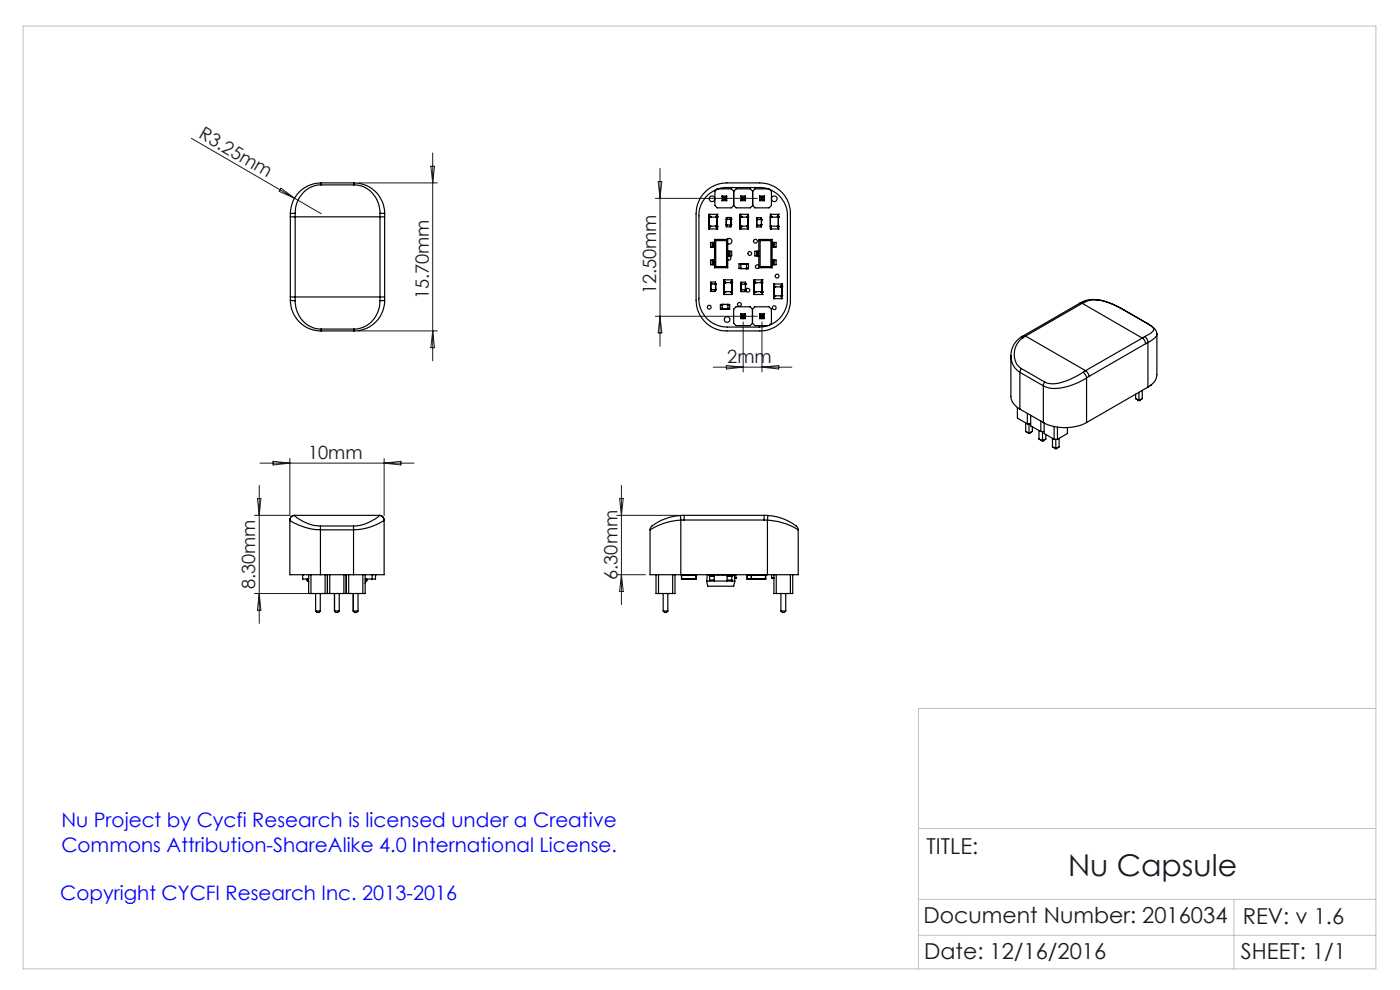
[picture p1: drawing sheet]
<svg xmlns="http://www.w3.org/2000/svg" width="297mm" height="210mm" viewBox="0 0 297 210" stroke-linecap="round" stroke-linejoin="round" font-family="sans-serif">
<g fill="none" stroke="#191924" stroke-width=".21">
<path d="M40.6 29.3l21.9 12.7M59.6 39.9l2.9 2.1-3.3-1.4zM76.1 38.8h16.7M91.4 35.3h.8l-.4 3.5zM91.8 32.4v44.1M139.6 38.5h.8l-.4 3.6zM140 35.7v37.7M62.5 42l5.6 3.3M139 42.1h21.7M76.1 70.2h16.7M91.8 70.2l.4 3.6h-.8zM139 67.1h21.7"/>
<path d="M140 67.1l.4 3.5h-.8zM151.3 77.9h16.7M154.1 77.5l3.6 .4-3.6 .4zM157.1 67.3h1.1M157.3 66.9l.7 .7M157.7 68.3v10.6M157.7 66.8v1M158 66.9l-.7 .7M161.1 67.3h1M161.3 66.9l.7 .7M161.6 68.3v10.6M161.6 77.9l3.6-.4v.8z"/>
<path d="M161.6 66.8v1M162 66.9l-.7 .7M55.1 98.2h32.7M57.9 97.9l3.6 .3-3.6 .4zM61.5 97.3v12.1M81.5 97.3v12.1M81.5 98.2l3.6-.3v.7zM54 109.3h7.5M54.6 105.8h.8l-.4 3.5zM55 103v29.2M130.8 109.3h13.3M131.4 105.8h.8l-.4 3.5z"/>
<path d="M131.8 103v25.3M54 125.9h19M55 125.9l.4 3.6h-.8zM130.8 121.9h6.1M131.8 121.9l.4 3.6h-.8z"/>
</g>
<path d="M161.5 41.9v.4M161.5 42.3l.4-.4M161.9 42.3l-.4-.4M161.5 66.9l.4 .4M161.5 67.3l.4-.4M161.9 67.3h-.4" fill="none" stroke="#191924" stroke-width=".21" stroke-dasharray="15.2 1.3 1.3 1.3"/>
<path d="M4.9 5.5h287v200h-287zM291.9 150.3h-97.1v55.2M194.8 175.7h97.1M194.8 198.4h97.1M194.8 190.8h97.1M261.8 190.8v14.7" fill="none" stroke="#c0c0c0" stroke-width=".21"/>
<g fill="none" stroke="#000" stroke-width=".25">
<path d="M68.1 39.2a5.7 5.7 0 0 0-5.5 6.1M68.1 38.8a6.6 6.6 0 0 0-6.5 6.5M68.1 38.8v.4M68.1 39.2h7M68.1 38.8h7M75.1 39.2a5.7 5.7 0 0 1 5.5 6.1M75.1 38.8v.4M75.1 38.8a6.5 6.5 0 0 1 6.5 6.5M61.6 45.3v.7M61.6 46h1M61.6 46v17M62.6 45.3v.7"/>
<path d="M62.6 45.3h-1M62.6 46h18M62.6 46v17M80.6 45.3h1M80.6 45.3v.7M80.6 46h1M80.6 46v17M81.6 45.3v.7M81.6 46v17M149.4 40.9a6.7 6.7 0 0 1 4.8-2.1h7a6.5 6.5 0 0 1 6.5 6.5v18.4a6.4 6.4 0 0 1-6.5 6.5h-7a6.5 6.5 0 0 1-6.5-6.5v-18.4a6.6 6.6 0 0 1 1.7-4.4zM150.4 48.6h.1M150.4 45.5h.1"/>
<path d="M150.4 45.5v3.1M150.4 48.1h.2M150.4 45.9h.2M150.4 46.1h1.7M150.4 46.1h.1M150.4 48.6h1.7M150.4 45.5h1.7M150.6 48.1h.1M150.6 47.9v.1M150.6 48h.1M150.6 46.1h.1M150.6 45.9h.1"/>
<path d="M150.6 45.9v.2M150.6 47.9v.2M151.1 55.2h.2M151.1 56.2h.2M151.1 51.4h.2M151.1 52.4h.2M151.1 55.2h-.4v1h.4M151.1 51.4h-.4v1h.4M151.1 51.4v1M151.1 55.2v1M151.3 56.2h.2M151.3 55.2h.2"/>
<path d="M151.3 51.4h.2M151.3 52.4h.2M151.3 51.4v1M151.3 55.2v1M151.5 51.4v1M151.5 55.2v1M151.5 56.2h.1M151.5 55.2h.1M151.5 51.4h.1M151.5 52.4h.1M151.6 56.8h2.8M151.6 50.8v6"/>
<path d="M151.6 50.8l.2 .2M151.6 50.8h2.8M151.8 56.5l-.2 .3M151.8 56.5h2.3M151.8 51v5.5M151.8 51h2.3M151.9 48.1h.1M151.9 47.9v.1M151.9 48h.1M151.9 45.9h.1M151.9 46.1h.1M151.9 48.1h.2"/>
<path d="M151.9 45.9v.2M151.9 47.9v.2M151.9 45.9h.2M152 40.2a6 6 0 0 0-3.7 5.6v17.6a6 6 0 0 0 6 6h6.7l1.9-.3M152.1 48.1h.1M152.1 48.6h.1M152.1 45.9h.1M152.1 45.5h.1M152.1 46.1h.1M152.1 48h.1M152.1 45.5v3.1M152.1 47.9l-1.7 .1"/>
<path d="M152.4 40.1l1.4-.3h7.7l1.4 .3M153.2 42.6h1M153.2 41.6v1M153.2 41.6l.3 .3M153.2 41.6h1M153.5 42.3h.3M153.5 42.3l-.3 .3M153.5 41.9v.4M153.5 41.9h.3M153.6 59.4h.1M153.6 60h.1M153.6 59.8h.2v.2"/>
<path d="M153.6 59.4h1.7M153.6 59.8h.2M153.6 59.4v3.1M153.6 60v1.8M153.8 60h.1M153.8 42.3l.4 .3M153.8 41.9v.4M154.1 47.7h.1M154.1 46.5h.1M154.1 47.6h.1M154.1 46.6h.1M154.1 46.4l.2 .1"/>
<path d="M154.1 46.5h1M154.1 47.7h1M154.1 56.5l.3 .3M154.1 51v5.5M154.2 41.6l-.4 .3M154.2 41.6v1M154.2 50.8a.61 .61 0 0 1 .8-.1 .61 .61 0 0 1 .2 .8 .61 .61 0 0 1-.8 .2M154.3 47.7l-.2 .1M154.4 54.5a.4 .4 0 0 1 .5 0 .4 .4 0 0 1 0 .5 .4 .4 0 0 1-.5 .1M154.4 50.8v6M154.4 50.8l-.3 .2M154.4 53.3h.1"/>
<path d="M154.4 54.3h.1M154.5 53.3h.2M154.5 54.3h.2M154.5 53.3v1M154.7 53.3h.2M154.7 54.3h.2M154.7 53.3v1M154.9 53.3h.3v1h-.3M154.9 53.3v1M154.9 47.7l.2 .1M155.1 46.5h.1M155.1 47.6h.1"/>
<path d="M155.1 60h.1M155.1 59.8h.2h-.2v.2M155.1 46.4v1.7h-1v-.3M155.1 46.6v-.5h-1v1.7M155.1 46.4l-.2 .1M155.3 59.4v.6h-1.7M155.3 60h.1M155.3 59.4v3.1M155.6 40.6l-.4-.5h-3l-.5 .5v3l.5 .5h3l.4-.5M155.6 40.6l.6-.5h3l.5 .5M155.6 40.6v3M155.6 43.6l.6 .5h3l.5-.5"/>
<path d="M157 47.9l1.7 .1v.6M157 48.1h.1M157 48.6h.1M157 45.9h.1M157 45.5h.1M157 46.1h.1M157 48h.1M157 48.6h1.7M157 48.1h.2M157 45.9h.2M157 45.5h1.7M157 45.5v3.1"/>
<path d="M157.1 55.9l.1 .3M157.2 56h.1M157.2 42.6h1M157.2 41.6h1M157.2 41.6l.2 .3M157.2 41.6v1M157.2 56v1M157.2 56.8l-.1 .2M157.2 48.1h.1M157.2 47.9v.1M157.2 48h.1M157.2 46.1h.1"/>
<path d="M157.2 45.9h.1M157.2 45.9v.2M157.2 47.9v.2M157.3 57h.1M157.3 55.9v.1M157.4 42.3h.5M157.4 41.9h.5M157.4 42.3l-.2 .3M157.4 41.9v.4M157.9 42.3l.3 .3M157.9 41.9v.4M158.2 41.6l-.3 .3"/>
<path d="M158.2 41.6v1M158.3 57h.5v-1l-2-.1v1.1h1.7M158.3 56h.1M158.4 57h.1M158.4 56h.1M158.4 56.8l.1 .2M158.4 56v1M158.5 56l-.1 .2M158.5 48.1h.1M158.5 47.9v.1M158.5 48h.1M158.5 45.9h.1"/>
<path d="M158.5 46.1h.1M158.5 45.9v.2M158.5 47.9v.2M158.5 48.1h.2M158.5 45.9h.2M158.7 45.5v.6h-1.7M158.7 46.1h.1M158.7 45.5v3.1M159.7 40.6l.5-.5h3l.5 .5v3l-.5 .5h-3l-.5-.5M159.7 40.6v3M160 59.4h.1M160 59.4v3.1"/>
<path d="M160 59.8h.2v.2M160 59.4h1.7M160 59.8h.2M160 60h.1M160 60h1.7M160.2 60h.1M160.5 47.8h.1M160.5 47.7h.1M160.5 46.7h.1M160.5 54.3h.2M160.5 53.3h.2M160.5 53.3h-.4v1h.4"/>
<path d="M160.5 46.2h1v1.9h-1zM160.5 47.8h1M160.5 46.6h1M160.5 53.3v1M160.5 46.5l.2 .1M160.5 46.6h.1M160.7 53.3h.2M160.7 54.3h.2M160.7 53.3v1M160.7 47.8l-.2 .1M160.9 53.3h.1M160.9 54.3h.1"/>
<path d="M160.9 53.3v1M161 56.3a.4 .4 0 0 0-.6 0 .4 .4 0 0 0 0 .6 .4 .4 0 0 0 .6-.1M161 50.8v6M161 56.8h2.8M161 50.8h2.8M161 50.8l.3 .2M161.1 41.6v1M161.1 42.6h1.1M161.1 41.6h1.1M161.1 41.6l.4 .3M161.3 56.5h2.2M161.3 51h2.2"/>
<path d="M161.3 51v5.5M161.3 56.5l-.3 .3M161.3 47.8l.2 .1M161.5 42.3h.4M161.5 41.9h.4M161.5 42.3l-.4 .3M161.5 41.9v.4M161.5 60h.1M161.5 59.8h.2M161.5 46.6h.1M161.5 46.7h.1M161.5 47.7h.1"/>
<path d="M161.5 46.5l-.2 .1M161.7 60v1.8M161.7 59.4h.1M161.7 60h.1M161.7 59.4v3.1M161.7 59.8h-.2v.2M161.9 41.9v.4M161.9 42.3l.3 .3M162.2 41.6l-.3 .3M162.2 41.6v1M163.3 40.2a5.9 5.9 0 0 1 3.7 5.6v17.6a6.1 6.1 0 0 1-3.7 5.6M163.4 48.1h.1"/>
<path d="M163.4 48.6h.1M163.4 45.9h.1M163.4 45.5h.1M163.4 45.9h.3l-.1 .2M163.4 46.1h.1M163.4 48h.1M163.4 48.6h1.7M163.4 47.9h1.7M163.4 46.1h1.7M163.4 45.5h1.7M163.4 45.5v3.1M163.5 56.5l.3 .3"/>
<path d="M163.5 51v5.5M163.6 47.9v.1M163.6 48l.1 .1h-.3M163.6 46.1h.1M163.6 45.9v.2M163.6 47.9v.2M163.7 42.1a.6 .6 0 0 1 .9-.4 .6 .6 0 0 1 0 1 .6 .6 0 0 1-.9-.4M163.8 56.2h.1M163.8 55.2h.1M163.8 51.4h.1M163.8 52.4h.1M163.8 50.8l-.3 .2"/>
<path d="M163.8 50.8v6M163.9 56.2h.2M163.9 55.2h.2M163.9 51.4h.2M163.9 52.4h.2M163.9 51.4v1M163.9 55.2v1M164.1 56.2h.2M164.1 55.2h.2M164.1 52.4h.2M164.1 51.4h.2M164.1 51.4v1"/>
<path d="M164.1 55.2v1M164.3 55.2h.3v1h-.3M164.3 51.4h.3v1h-.3M164.3 51.4v1M164.3 55.2v1M164.9 46.1h.1M165 47.9v.1M165 46.1h.1M165 47.9l-.1 .2h.2M165.1 48.1h.1M165.1 48.6h.1M165.1 45.9h.1"/>
<path d="M165.1 45.5h.1M165.1 46.1h.1M165.1 48h.1M165.1 45.9h-.2v.2M165.1 45.5v3.1M61.6 63h1M61.6 63.7a6.5 6.5 0 0 0 6.5 6.5M61.6 63.7l1 .1M61.6 63v.7M62.6 63.8a5.7 5.7 0 0 0 5.5 6M62.6 63v.8M62.6 63h18"/>
<path d="M68.1 69.8v.4M68.1 69.8h7M68.1 70.2h7M75.1 69.8v.4M80.6 63h1M80.6 63v.8M80.6 63.8a5.8 5.8 0 0 1-5.5 6M81.6 63.7l-1 .1M81.6 63.7a6.4 6.4 0 0 1-6.5 6.5M81.6 63v.7M150.8 61.4h.1M150.8 61.3h.1"/>
<path d="M150.8 61.4h1M150.8 60.1l.2 .1M150.8 60.3v-.5h1v2h-1v-.5M150.8 60.1v1.4l.2-.1M151.6 61.4l.2 .2M151.8 60.2h.1M151.8 61.4h.1M151.8 61.3h.1M151.8 60.4h.1M151.8 60.2h-1v1.2M151.8 60.1l-.2 .1M152.8 64.6h2v1h-2z"/>
<path d="M153.1 64.6l.1 .2M153.2 64.6h.1M153.2 65.6h.1M153.2 64.6v1M153.2 65.4l-.1 .2M153.3 65.6h.1M153.3 64.6h.1M153.6 61.9h1.7v.6M153.6 62h.1M153.6 62.5h.1M153.6 61.9h.1M153.6 62.5h1.7"/>
<path d="M153.6 62h.2M153.6 61.8h.2M153.6 61.8v.1M153.8 62h.1M153.8 61.8v.1M153.8 61.9h.1M153.8 61.8v.2M154.3 65.6h.1M154.3 64.6h.1M154.4 65.6h.1M154.4 64.6v1M154.4 65.4l.1 .2"/>
<path d="M154.5 64.6l-.1 .2M155.1 62h.1M155.1 61.8v.1M155.1 61.9h.1M155.1 62h.2M155.1 61.8h.2M155.1 61.8v.2M157.1 66.6v1M157.1 67.6h1.1M157.1 66.6h1.1M157.1 66.6l.3 .3M157.2 61.4h.1"/>
<path d="M157.2 60.4h.1M157.2 60.2h.1M157.2 60.3h1M157.2 61.4l1 .1M157.2 60.2l.1 .1M157.3 61.4l-.1 .2M157.4 66.9v.4M157.4 67.3h.4M157.4 66.9h.4M157.4 67.3l-.3 .3M157.8 66.9v.4M157.8 67.3l.4 .3"/>
<path d="M158.2 60.3h.1M158.2 60.2v1.7h-1v-2h1v.5M158.2 66.6v1M158.2 66.6l-.4 .3M158.2 61.4v.2l-.2-.1M158.2 60.2l-.2 .1M159.6 65.6l.5-.5h3l.6 .5v3l-.6 .5h-3l-.5-.5M159.6 65.6l-.5-.5h-3l-.5 .5v3l.5 .5h3l.5-.5M159.6 65.6v3M160 62h.1M160 62.5h.1M160 61.9h.1"/>
<path d="M160 62.5h1.7M160 62h.2M160 61.9h1.7M160 61.8h.2M160.2 62h.1M160.2 61.8v.1M160.2 61.9h.1M160.2 61.8v.2M161.1 66.6v1M161.1 67.6h1M161.1 66.6l.3 .3M161.1 66.6h1"/>
<path d="M161.4 66.9v.4M161.4 67.3h.5M161.4 67.3l-.3 .3M161.4 66.9h.5M161.5 62h.1M161.5 61.8v.1M161.5 61.9h.1M161.5 62h.2M161.5 61.8v.2M161.5 61.8h.2M161.7 61.8v.1M161.7 62h.1"/>
<path d="M161.7 62.5h.1M161.7 61.9h.1M161.9 66.9v.4M161.9 67.3l.2 .3M162.1 66.6l-.2 .3M162.1 66.6v1M164.1 63.4h.1M164.1 60.7h.3l-.1 .1M164.1 60.7h.1M164.1 60.2h.1M164.1 62.8h.1M164.1 60.8h.1"/>
<path d="M164.1 63.4h1.7M164.1 60.2v3.2M164.1 62.9h.3M164.1 62.8h1.7M164.1 62.9h.2M164.1 60.8h1.7M164.1 60.2h1.7M164.3 62.8h.1M164.3 62.8l.1 .1M164.3 60.8h.1M164.3 62.9h.1M164.3 60.7v.1"/>
<path d="M164.3 62.8v.1M165.6 62.9h.2M165.7 62.8h.1M165.7 62.8l-.1 .1M165.7 60.8h.1M165.7 60.7v.1M165.7 62.8v.1M165.7 62.9h-.1M165.7 62.9h.1M165.8 63.4h.1M165.8 60.7h.1M165.8 60.2h.1"/>
<path d="M165.8 60.7h-.2l.1 .1M165.8 60.8h.1M165.8 62.8h.1M165.8 60.2v3.2M214.5 75.5v8.6a3.2 3.2 0 0 0 1.9 2.7M216.4 79l4.9 2.8M216.4 79v7.8M216.5 71.6a4.5 4.5 0 0 0-.1 7.4M216.5 71.6h.5M216.6 78.2l-.2 .8M216.6 78.2l5 2.8M217 71.6a4.2 4.2 0 0 0-.9 6.1l.5 .5"/>
<path d="M217.1 71.3l-.6 .3M217.1 71.3h.5M217.6 71.3l-.6 .3M217.6 71.3l12.7 7.3M229.1 64.3h.5M229.1 64.3l-12 7M229.6 64.3l-12 7M229.6 64.3l12.7 7.4M229.7 64a8 8 0 0 1 6.8 .8l1.8 .9M229.7 64l-.6 .3M229.7 64l.5 .1M229.8 79a12 12 0 0 1-7.1 2.4l-1.1-.4"/>
<path d="M229.8 79l.6 .6 .1 .6M230.2 64.1l-.6 .2M230.2 64.1a7.7 7.7 0 0 1 6.3 .7l1.8 .9M230.3 78.6l-.5 .4M230.3 78.6a1.6 1.6 0 0 1 .7 1.3M231 79.9l-.5 .3M238.3 65.7l5 2.9M242.3 71.7l.6 .7 .1 .5M242.3 71.7l-12 6.9M242.9 71.4l-.6 .3M242.9 71.4a1.57 1.57 0 0 1 .6 1.3M243 72.9l-12 7"/>
<path d="M243.3 68.6l.2 .1a3 3 0 0 1 1.9 2.2M243.3 68.6l.9 .5a.78 .78 0 0 1 .5 1l-.7 .7-1.1 .6M243.5 72.7l-.5 .2M243.5 72.7v9.4M245.4 70.9v8.6a3.2 3.2 0 0 1-1.9 2.6M245.4 70.9l-.1 .4-.4 .4-1.4 1M215.8 86.4v2.3l2.1 1.2M216.4 86.8l4.9 2.8M217.6 91.5l.7 .4M217.6 89.7v1.8M217.9 87.7v2.2M217.9 89.9h.8"/>
<path d="M218.3 91.9h.1M218.3 89.9v2M218.7 88.1v2.2l2.1 1.2M219 90.5v1M219 91.5l-.7 .4M220.4 93.1l.8 .4M220.4 91.3v1.8M220.8 89.3v2.2M220.8 91.5h.7M221.2 93.5h.1M221.2 91.5v2M221.3 89.6a10.2 10.2 0 0 0 9.2 0"/>
<path d="M221.3 81.8v7.8M221.5 89.7v2.3l2.1 1.2M221.6 81l-.3 .8M221.9 92.2v.9M221.9 93.1l-.7 .4M223.3 94.8l.7 .4M223.3 93v1.8M223.6 90.5v2.7M223.6 93.2h.7M224 95.2h.1M224 93.2v2M224.3 90.6v2.6"/>
<path d="M224.7 93v1.8M224.7 94.8l-.7 .4M226.4 90.7v1.3l-2.1 1.2M230.5 80.2a12.7 12.7 0 0 1-7.9 2.1l-1.3-.5M230.5 80.2v9.4M240.9 84.6l.7 .4M240.9 83.6v1M241.6 85h.1M241.6 83.2v1.8M242.3 82.8v1.8M242.3 84.6l-.7 .4M243.5 82.1l-13 7.5"/>
<path d="M244.1 81.7h.1M244.1 81.7l-.1 .1M61.5 110.3a12.2 12.2 0 0 0 6.5 2.1M61.5 110.3v11.6h6.5M61.5 110.3h.1M62.5 109.4l.3 .2a8.9 8.9 0 0 0 5.2 2M62.5 109.3v.1M62.5 109.4a.95 .95 0 0 0-1 .9M62.5 109.3a.95 .95 0 0 0-1 1M62.5 109.3h18M68 111.6v.8M68 111.6h7"/>
<path d="M68 112.4h7M68 112.4v9.5M75 111.6v.8M75 112.4v9.5M80.5 109.4a8.8 8.8 0 0 1-5.5 2.2M80.5 109.4a.96 .96 0 0 1 1 .9M80.5 109.3a.96 .96 0 0 1 1 1M80.5 109.3v.1M81.5 110.3l-.3 .3a12.3 12.3 0 0 1-6.2 1.8M81.5 110.3v11.6h-6.5M81.5 110.3h.1M137.9 112.4v9.5h6.5"/>
<path d="M144.4 109.4v.9M144.4 109.4a9.8 9.8 0 0 0-6.4 2.5l-.1 .5M144.4 110.3a14 14 0 0 0-6.5 2.1M144.4 110.3v11.6M145.1 110.3h-.7M145.1 109.3v1M145.1 109.3l-.7 .1M145.1 109.3h17M145.1 110.3h17M162.1 109.3l.8 .1M162.1 110.3h.7M162.1 109.3v1"/>
<path d="M162.8 110.3a13.5 13.5 0 0 1 6.5 2.1M162.8 110.3v11.6M162.9 109.4a8.9 8.9 0 0 1 6.4 2.6v.4M162.9 109.4l-.1 .9M169.3 112.4v9.5h-6.5M64.2 121.9h.1M64.2 121.9v.9h1.3M65.1 122.8v.3l.4 .2M65.3 122.8v.3h.1M65.4 122.8l.1 .8M65.5 121.9v4h12v-4M66 121.9v4"/>
<path d="M67 129.6l.3 .3h.4l.2-.3M67 129.6h.9M67 125.9v3.7M67.9 125.9v3.7M68 121.9h7M69 121.9v4M69.5 121.9v4M70 121.9v4M70.9 129.6h1.1M70.9 129.6l.4 .3M70.9 125.9v3.7M72 129.6l-.4 .3h-.4"/>
<path d="M72 125.9v3.7M73 121.9v4M73.4 121.9v4M74 121.9v4M74.9 129.6h1.1M74.9 125.9v3.7M75 129.6l.2 .3M75.2 129.9h.1M76 129.6l-.3 .3h-.5M76 125.9v3.7M77 121.9v4M77.5 122.8v1"/>
<path d="M77.7 122.8v.3h-.1M77.9 122.8v.3l-.4 .2M79 121.9h.1M79 121.9v.9M79.7 121.9h.1M79.7 121.9v.9h-2.2M139.2 121.9v4h4v-4M139.7 121.9v4M140.7 129.6l.3 .3h.4l.3-.3M140.7 129.6h1M140.7 125.9v3.7M141.7 125.9v3.7"/>
<path d="M142.7 121.9v4M144.4 121.9h18.4M144.6 122.8h.6M144.6 121.9h.1M144.6 122.8h3.1M144.6 121.9v.9M144.6 122.8v-.8h3v.8M145 122.8h.1M145.2 121.9h.1M145.2 122.8h.1M145.2 121.9v.1M145.3 121.9h.1"/>
<path d="M145.3 121.9v.1M145.8 121.9v.1M145.9 121.9v.1M146.6 121.9v.1M146.8 121.9v.1M146.9 121.9h.1M146.9 121.9v.1M147.1 122.8h.6M147.1 121.9h.1M147.1 121.9v.1M147.1 122.8h.1M147.2 122.8h.1"/>
<path d="M147.7 121.9h.1M147.7 121.9v.9M149.9 123.3h6M149.9 123.3l.2 1h5.5l.3-1M150.1 121.9l-.2 1.4M150.5 122.1v.2M150.5 123v.3M150.5 122.1h1M150.5 121.9v.2M150.5 122.3v.7M150.5 122.3h1M150.5 123h1"/>
<path d="M151.5 122.1v.2M151.5 123v.3M151.5 121.9v.2M151.5 122.3v.7M152.4 121.9h.1M153.4 121.9h.1M154.3 122.1v.2M154.3 123v.3M154.3 122.1h1M154.3 121.9v.2M154.3 122.3v.7M154.3 122.3h1"/>
<path d="M154.3 123h1M155.3 122.1v.2M155.3 123v.3M155.3 121.9v.2M155.3 122.3v.7M155.8 121.9l.1 1.4M155.8 122.6h.3M156.1 122.6h.1M156.1 121.9v.7M158.5 121.9h.1M158.5 122.8h.6M158.5 122.8h4"/>
<path d="M158.5 121.9v.9M158.9 122.8h.1M159.1 121.9h.1M159.1 122.8h.1M159.1 121.9v.1M159.2 121.9h.1M159.2 121.9v.1M159.3 121.9h.1M159.3 121.9v.9h.6M159.3 122h-.8v.8M159.4 122.8v-.8h3v.8M159.8 122.8h.1"/>
<path d="M159.9 121.9h.1M159.9 122.8h.1M159.9 121.9v.1M160.1 121.9h.1M160.1 121.9v.1M160.3 121.9v.1M160.4 121.9v.1M160.5 121.9v.1M160.8 121.9v.1M161 122.8h.6M161 121.9h.1M161 121.9v.1"/>
<path d="M161.1 122.8h.1M161.6 121.9h.1M161.6 121.9v.1M161.7 121.9h.1M161.7 121.9v.1M161.9 122.8h.6M161.9 121.9h.1M161.9 122.8h.1M161.9 121.9v.1M162 122.8h.1M162.5 121.9h.1M162.5 121.9v.9"/>
<path d="M163.7 122.6h.1M163.7 122.6h.5M163.7 121.9v.7M164.2 121.9v4h4v-4M164.7 121.9v4M165.7 129.6l.3 .3h.4l.3-.3M165.7 129.6h1M165.7 125.9v3.7M166.7 125.9v3.7M167.7 121.9v4"/>
<circle cx="151.1" cy="42.2" r=".61"/>
<circle cx="159" cy="53.8" r=".4"/>
<circle cx="160.2" cy="51.2" r=".41"/>
<circle cx="164.9" cy="58.6" r=".4"/>
<circle cx="150.5" cy="65.2" r=".39"/>
<circle cx="154.3" cy="67.8" r=".6"/>
<circle cx="156.9" cy="64.6" r=".4"/>
<circle cx="158.7" cy="61.6" r=".4"/>
<circle cx="164.3" cy="65.3" r=".4"/>
</g>
<text font-size="6.3" fill="#191924" x="226.6" y="185.8">Nu Capsule</text>
<g font-size="4.7" fill="#191924">
<text x="196.6" y="181.1">TITLE:</text>
<text x="195.9" y="195.9">Document Number: 2016034</text>
<text x="263.6" y="195.9">REV: v 1.6</text>
<text x="196.1" y="203.4">Date: 12/16/2016</text>
<text x="263.3" y="203.5">SHEET: 1/1</text>
</g>
<g font-size="4.2" fill="#00f">
<text x="13" y="175.5">Nu Project by Cycfi Research is licensed under a Creative</text>
<text x="13" y="180.7">Commons Attribution-ShareAlike 4.0 International License.</text>
<text x="12.8" y="190.9">Copyright CYCFI Research Inc. 2013-2016</text>
</g>
<g font-size="3.9" fill="#191924">
<text x="42" y="29.2" transform="rotate(30 42 29.2)">R3.25mm</text>
<text x="91" y="63.5" transform="rotate(-90 91 63.5)">15.70mm</text>
<text x="139.2" y="62.5" transform="rotate(-90 139.2 62.5)">12.50mm</text>
<text x="154.3" y="77">2mm</text>
<text x="65.4" y="97.4">10mm</text>
<text x="54.2" y="125" transform="rotate(-90 54.2 125)">8.30mm</text>
<text x="131" y="123" transform="rotate(-90 131 123)">6.30mm</text>
</g>
</svg>
